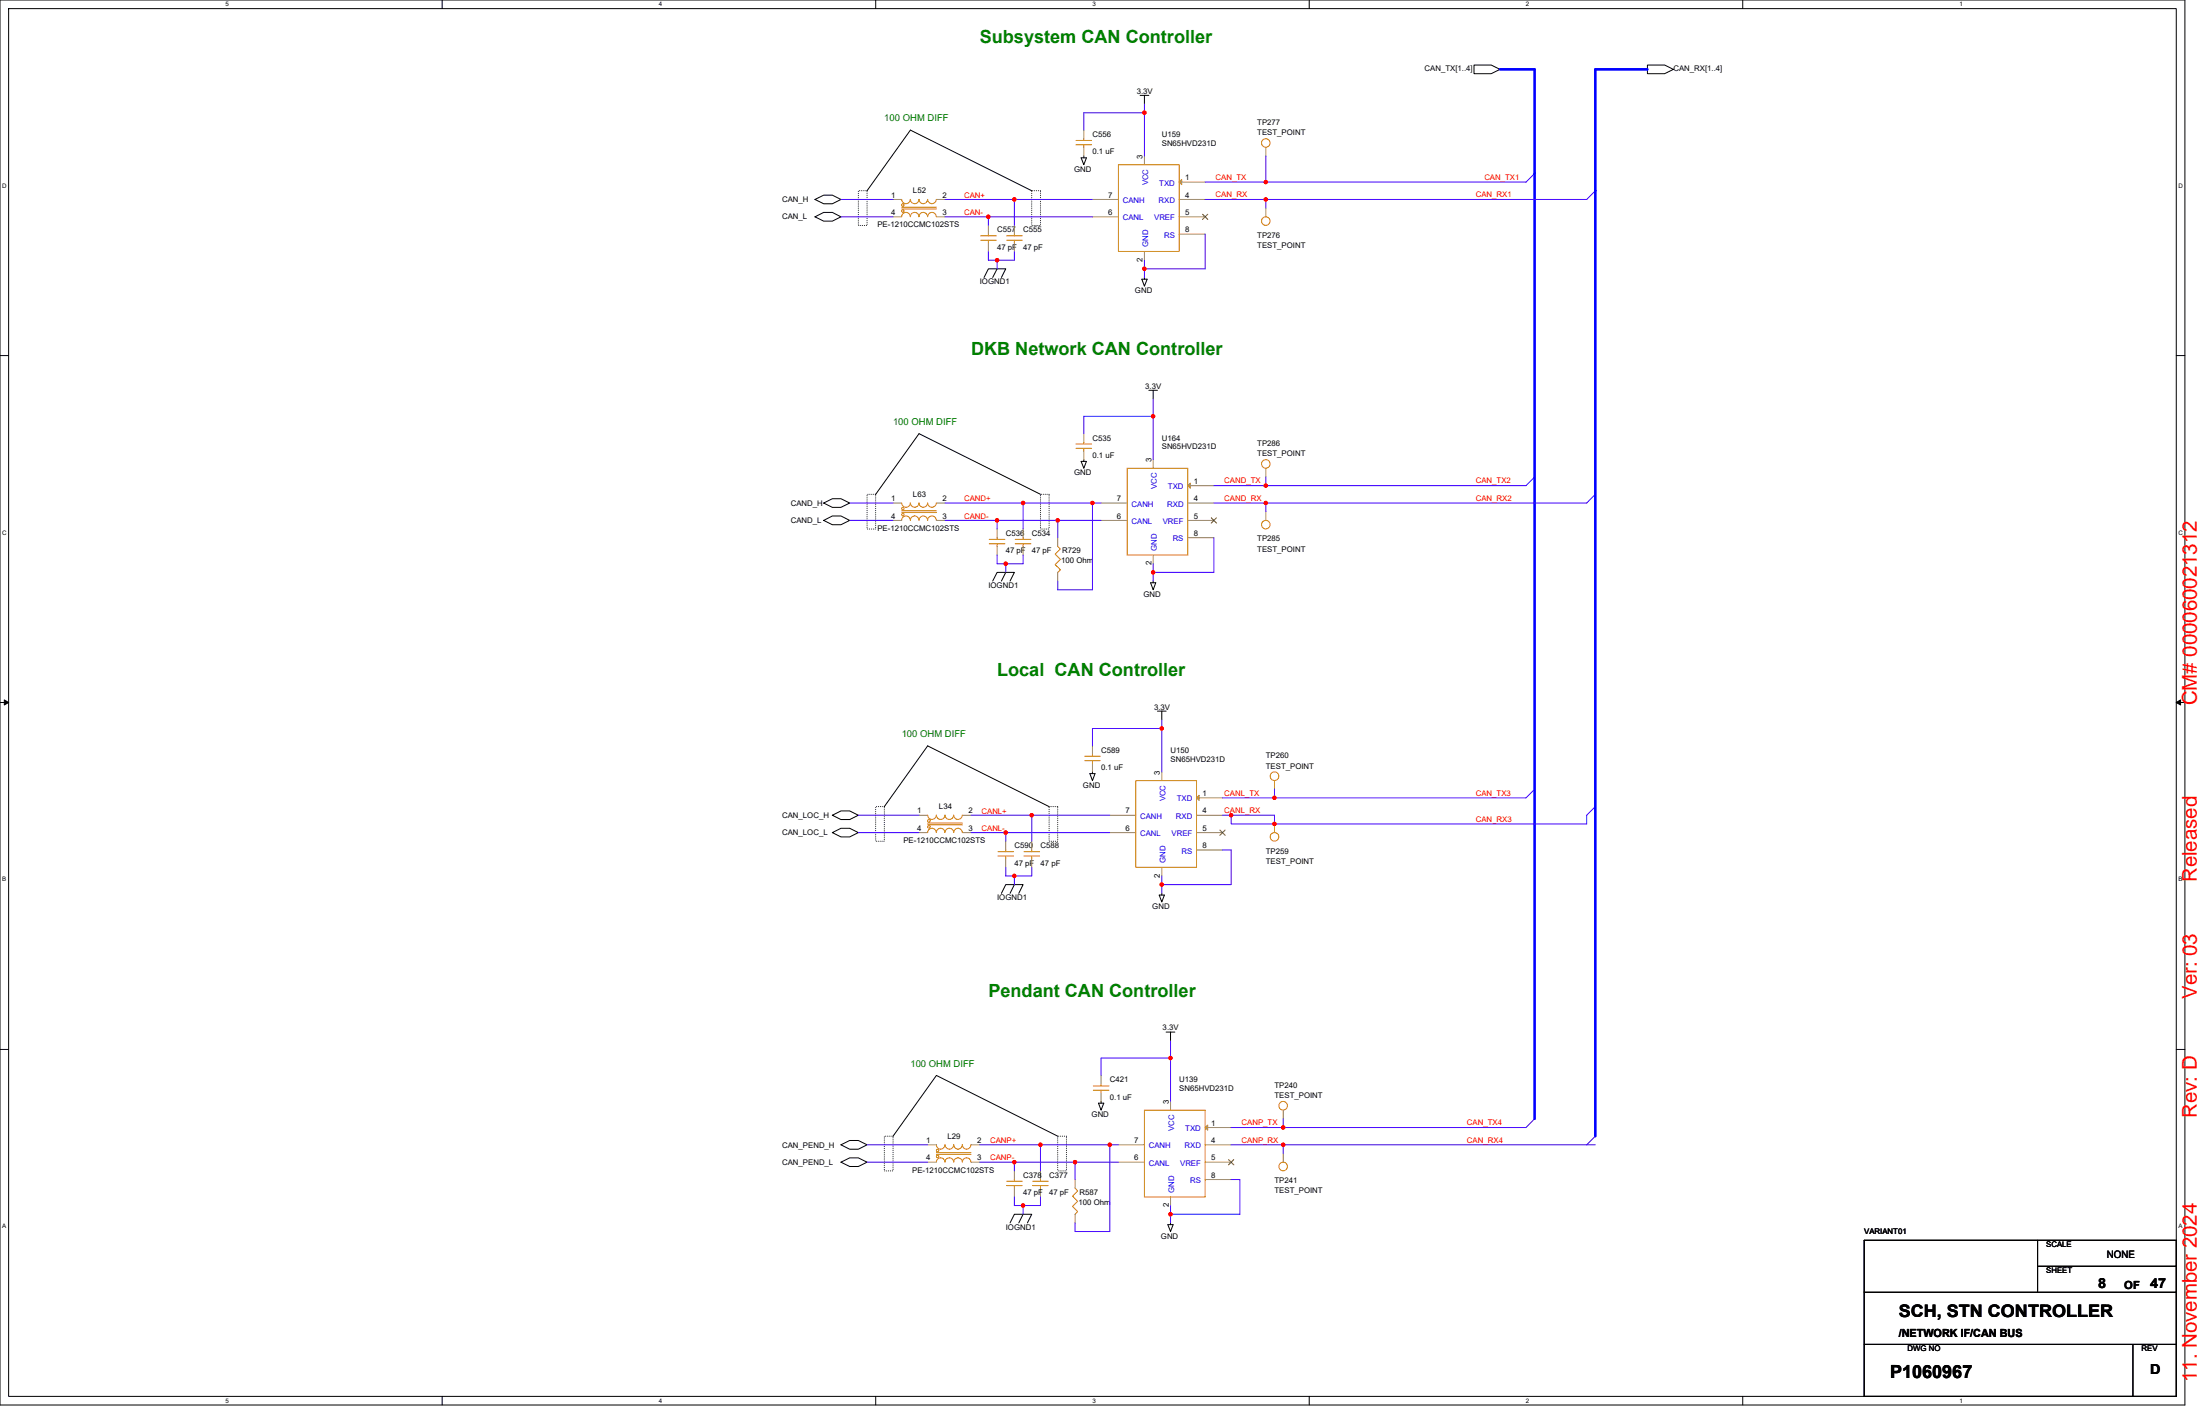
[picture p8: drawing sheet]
<svg xmlns="http://www.w3.org/2000/svg" width="432mm" height="279mm" viewBox="0 0 432 279" stroke-linecap="round" stroke-linejoin="round" font-family="sans-serif">
<path d="M0 0h428.8v275.7h-428.8zM1.7 1.7h425.4v272.3h-425.4z" fill="none" stroke="#000" stroke-width=".2"/>
<g fill="#fff">
<path d="M44.2 .2h.7v1.3h-.7z"/>
<path d="M44.2 274.2h.7v1.3h-.7z"/>
</g>
<path d="M86.8 0v1.7M86.8 274v1.7" fill="none" stroke="#000" stroke-width=".2"/>
<g fill="#fff">
<path d="M129.3 .2h.7v1.3h-.7z"/>
<path d="M129.3 274.2h.7v1.3h-.7z"/>
</g>
<path d="M171.9 0v1.7M171.9 274v1.7" fill="none" stroke="#000" stroke-width=".2"/>
<g fill="#fff">
<path d="M214.4 .2h.7v1.3h-.7z"/>
<path d="M214.4 274.2h.7v1.3h-.7z"/>
</g>
<path d="M257 0v1.7M257 274v1.7" fill="none" stroke="#000" stroke-width=".2"/>
<g fill="#fff">
<path d="M299.5 .2h.7v1.3h-.7z"/>
<path d="M299.5 274.2h.7v1.3h-.7z"/>
</g>
<path d="M342.1 0v1.7M342.1 274v1.7" fill="none" stroke="#000" stroke-width=".2"/>
<g fill="#fff">
<path d="M384.6 .2h.7v1.3h-.7z"/>
<path d="M384.6 274.2h.7v1.3h-.7z"/>
<path d="M.4 35.7h.9v1.4h-.9z"/>
<path d="M427.6 35.7h.8v1.4h-.8z"/>
<path d="M.4 103.8h.9v1.3h-.9z"/>
<path d="M427.6 103.8h.8v1.3h-.8z"/>
</g>
<path d="M0 69.8h1.7M427.1 69.8h1.7" fill="none" stroke="#000" stroke-width=".2"/>
<g fill="#fff">
<path d="M.4 171.9h.8v1.3h-.8z"/>
<path d="M427.6 171.9h.7v1.3h-.7z"/>
</g>
<path d="M0 137.8h1.7M427.1 137.8h1.7" fill="none" stroke="#000" stroke-width=".2"/>
<path d="M.8 137.3l.9 .5-.9 .5zM427.1 137.8l.9-.5v1z" fill="#000" stroke="#000" stroke-width=".2"/>
<g fill="#fff">
<path d="M.4 239.9h.8v1.4h-.8z"/>
<path d="M427.6 239.9h.7v1.4h-.7z"/>
</g>
<g fill="none" stroke="#000" stroke-width=".2">
<path d="M223.8 18.7h1.7M224.6 18.7v1.7M289.3 12.8h3.4l1.7 .8-1.7 .9h-3.4zM323.3 12.8h3.4l1.7 .8-1.7 .9h-3.4zM160 39.1l1.7-.8h1.7l1.7 .8-1.7 .9h-1.7zM170.2 37.4l8.5-11.9 23.8 11.9M212.2 31h1l-.5 1.3zM212.7 30.6v.4M160 42.5l1.7-.8h1.7l1.7 .8-1.7 .9h-1.7zM193.1 54.4l.9-1.7h3.4l-.8 1.7M195.7 52.7l-.9 1.7M224.1 54.8h1l-.5 1.4z"/>
<path d="M224.6 54.4v.4M225.5 76.6h1.7M226.3 76.6v1.7M161.7 98.7l1.7-.8h1.7l1.7 .8-1.7 .8h-1.7zM171.9 97l8.5-11.9 23.8 11.9M212.2 90.5h1l-.5 1.4zM212.7 90.2v.3M161.7 102.1l1.7-.9h1.7l1.7 .9-1.7 .9h-1.7zM194.8 114l.9-1.7h3.4l-.9 1.7M197.4 112.3l-.8 1.7M225.8 114.3h1l-.5 1.4zM226.3 114v.3"/>
<path d="M227.2 139.5h1.7M228 139.5v1.7M163.4 160l1.7-.9h1.7l1.7 .9-1.7 .8h-1.7zM173.6 158.3l8.5-12 23.8 12M213.9 151.8h1l-.5 1.4zM214.4 151.4v.4M163.4 163.4l1.7-.9h1.7l1.7 .9-1.7 .8h-1.7zM196.6 175.3l.8-1.7h3.4l-.8 1.7M199.1 173.6l-.9 1.7M227.5 175.6h1l-.5 1.4zM228 175.3v.3M0 205.9h1.7"/>
<path d="M215.6 216.5h1l-.5 1.3zM216.1 216.1v.4M228.9 202.5h1.7M229.7 202.5v1.7M427.1 205.9h1.7M165.1 224.6l1.7-.8h1.7l1.7 .8-1.7 .9h-1.7zM165.1 228l1.7-.8h1.7l1.7 .8-1.7 .9h-1.7zM175.3 222.9l8.5-11.9 23.8 11.9M198.2 239.9l.9-1.6h3.4l-.8 1.6M200.8 238.3l-.8 1.6M229.7 239.9v.4M229.2 240.3h1.1l-.6 1.3z"/>
<path d="M365.9 253.6h61.2M365.9 243.4h61.2v30.6h-61.2zM399.9 243.4v10.2M399.9 248.5h27.2M365.9 263.8h61.2M418.6 263.8v10.2"/>
</g>
<path d="M168.5 37.4h1.7v6.8h-1.7zM202.5 37.4h1.7v6.8h-1.7zM170.2 97h1.7v6.8h-1.7zM204.2 97h1.7v6.8h-1.7zM171.9 158.3h1.7v6.8h-1.7zM205.9 158.3h1.7v6.8h-1.7zM173.6 222.9h1.7v6.8h-1.7zM207.6 222.9h1.7v6.8h-1.7z" fill="none" stroke="#000" stroke-width=".2" stroke-dasharray="0 .3"/>
<g fill="none" stroke="#4200ff" stroke-width=".2">
<path d="M165.1 39.1h10.2M185.5 39.1h13.6M199.1 39.1v5.1M199.1 39.1h15.3M212.7 25.5v-3.4h11.9v8.5M224.6 20.4v1.7M236.5 35.7h12M236.5 39.1h12M248.5 30.6v5.1M248.5 39.1v1.7M301.2 34l-1.7 1.7h-51M313.1 37.4l-1.7 1.7h-62.9"/>
<path d="M165.1 42.5h10.2M185.5 42.5h8.5M194 42.5h20.4M194 49.3v1.8h1.7v1.6M194 42.5v1.7M199.1 49.3v1.8h-3.4M224.6 52.7v1.7M236.5 45.9v6.8h-11.9v-1.6M226.3 78.3v3.4M166.8 98.7h8.5M185.5 98.7h15.3M200.8 98.7v5.1"/>
<path d="M200.8 98.7h13.6M212.7 85.1v-3.4h13.6v8.5M214.4 98.7h1.7M214.4 98.7v17h-6.8v-1.7M238.3 95.3h10.2M238.3 98.7h10.2M248.5 93.6v1.7M248.5 98.7v1.7M301.2 93.6l-1.7 1.7h-51M313.1 97l-1.7 1.7h-62.9M166.8 102.1h8.5M185.5 102.1h10.2"/>
<path d="M195.7 102.1h11.9M195.7 108.9v1.7h1.7M195.7 102.1v1.7M197.4 110.6v1.7M200.8 108.9v1.7h-3.4M207.6 102.1h8.5M207.6 102.1v3.4M226.3 112.3v1.7M226.3 110.6v1.7M238.3 105.5v6.8h-12M168.5 160h11.9M190.6 160h11.9"/>
<path d="M202.5 160v5.1M202.5 160h15.3M214.4 146.3v-3.4h13.6v8.5M228 141.2v1.7M239.9 156.5h10.2M239.9 160h1.7M241.6 160h8.5v1.7M241.6 160v1.7h8.5M250.1 154.9v1.6M301.2 154.9l-1.7 1.6h-49.4M313.1 158.3l-1.7 1.7v1.7h-61.3M168.5 163.4h11.9"/>
<path d="M190.6 163.4h6.8M197.4 170.2v1.7h1.7M197.4 163.4v1.7M197.4 163.4h20.4M199.1 171.9v1.7M202.5 170.2v1.7h-3.4M228 173.6v1.7M228 171.9v1.7M239.9 166.8h1.7v6.8h-13.6M229.7 204.2v3.4M229.7 207.6h-13.6v3.4M229.7 207.6v8.5"/>
<path d="M251.9 219.5v1.7M301.2 219.5l-1.7 1.7h-47.6M170.2 228h11.9M170.2 224.6h11.9M192.3 228h6.8M192.3 224.6h11.9M199.1 234.8v1.7h1.7M199.1 228v1.7M199.1 228h11.9M200.8 236.5v1.8M204.2 234.8v1.7h-3.4M204.2 224.6v5.1"/>
<path d="M204.2 224.6h13.6M211 228h8.5M211 228v3.4M217.8 224.6h1.7M217.8 224.6v17h-6.8v-1.7M229.7 238.3v1.6M229.7 236.5v1.8M241.6 231.4h1.8v6.9h-13.7M241.6 221.2h10.3M241.6 224.6h10.3M251.9 224.6v1.7M251.9 224.6h59.5"/>
<path d="M311.4 224.6h1.7M313.1 222.9l-1.7 1.7"/>
</g>
<g fill="none" stroke="#cc8006" stroke-width=".2">
<path d="M177 39.1a.85 .85 0 0 0 .8 .9 .85 .85 0 0 0 .9-.9M178.7 39.1a.85 .85 0 0 0 .8 .9 .85 .85 0 0 0 .9-.9 .84 .84 0 0 0 .8 .9 .84 .84 0 0 0 .9-.9M182.1 39.1a.85 .85 0 0 0 .8 .9 .85 .85 0 0 0 .9-.9M211.2 28.4h3M211.2 27.6h3M212.7 27.2v.4M212.7 28.4v.5M219.5 32.3h11.9v17h-11.9zM177 40.7h6.8M177 42.5a.85 .85 0 0 1 .8-.8 .85 .85 0 0 1 .9 .8M177 41h6.8M178.7 42.5a.84 .84 0 0 1 .8-.8 .84 .84 0 0 1 .9 .8 .85 .85 0 0 1 .8-.8 .85 .85 0 0 1 .9 .8"/>
<path d="M182.1 42.5a.85 .85 0 0 1 .8-.8 .85 .85 0 0 1 .9 .8M192.5 47.1h3M192.5 46.3h3M194 45.9v.4M194 47.1v.5M197.6 47.1h3M197.6 46.3h3M199.1 45.9v.4M199.1 47.1v.5M178.7 98.7a.85 .85 0 0 1-.9 .8 .85 .85 0 0 1-.8-.8M182.1 98.7a.84 .84 0 0 1-.9 .8 .84 .84 0 0 1-.8-.8 .85 .85 0 0 1-.9 .8 .85 .85 0 0 1-.8-.8M183.8 98.7a.85 .85 0 0 1-.9 .8 .85 .85 0 0 1-.8-.8"/>
<path d="M211.2 88h3M211.2 87.1h3M212.7 86.8v.3M212.7 88v.5M221.2 91.9h11.9v17h-11.9zM177 100.2h6.8M177 100.6h6.8M178.7 102.1a.85 .85 0 0 0-.9-.9 .85 .85 0 0 0-.8 .9M182.1 102.1a.85 .85 0 0 0-.9-.9 .85 .85 0 0 0-.8 .9 .84 .84 0 0 0-.9-.9 .84 .84 0 0 0-.8 .9M183.8 102.1a.85 .85 0 0 0-.9-.9 .85 .85 0 0 0-.8 .9M194.2 106.7h3M194.2 105.8h3"/>
<path d="M195.7 105.5v.3M195.7 106.7v.5M199.3 106.7h3M199.3 105.8h3M200.8 105.5v.3M200.8 106.7v.5M207.6 107.2l.5 .5-1 1 1 1-1 1.1 1 1-.5 .5M182.1 159.9a.85 .85 0 0 0 .8 .9 .85 .85 0 0 0 .9-.9M183.8 159.9a.85 .85 0 0 0 .8 .9 .85 .85 0 0 0 .9-.9 .86 .86 0 0 0 .8 .9 .86 .86 0 0 0 .9-.9 .84 .84 0 0 0 .8 .9 .84 .84 0 0 0 .9-.9M212.9 149.2h3M212.9 148.4h3M214.4 148v.4"/>
<path d="M214.4 149.2v.6M222.9 153.2h11.9v17h-11.9zM182.1 161.8h6.8M182.1 161.5h6.8M182.1 162.1h.4v.3h-.4zM183.8 163.3a.85 .85 0 0 0-.9-.8 .85 .85 0 0 0-.8 .8M188.9 163.3a.84 .84 0 0 0-.9-.8 .84 .84 0 0 0-.8 .8 .86 .86 0 0 0-.9-.8 .86 .86 0 0 0-.8 .8 .85 .85 0 0 0-.9-.8 .85 .85 0 0 0-.8 .8M195.9 168h3M195.9 167.1h3M197.4 166.8v.3M197.4 168v.5M201 168h3"/>
<path d="M201 167.1h3M202.5 166.8v.3M202.5 168v.5M214.6 213.9h3.1M214.6 213.1h3.1M216.1 212.7v.4M216.1 213.9v.5M224.6 217.8h11.9v17h-11.9zM183.8 226.5h6.8M183.8 224.6a.85 .85 0 0 0 .8 .9 .85 .85 0 0 0 .9-.9 .86 .86 0 0 0 .8 .9 .86 .86 0 0 0 .9-.9 .84 .84 0 0 0 .8 .9 .84 .84 0 0 0 .9-.9M183.8 226.2h6.8M183.8 228a.84 .84 0 0 1 .8-.8 .84 .84 0 0 1 .9 .8 .86 .86 0 0 1 .8-.8 .86 .86 0 0 1 .9 .8 .85 .85 0 0 1 .8-.8 .85 .85 0 0 1 .9 .8"/>
<path d="M188.9 224.6a.84 .84 0 0 0 .8 .9 .84 .84 0 0 0 .9-.9M188.9 228a.84 .84 0 0 1 .8-.8 .84 .84 0 0 1 .9 .8M197.6 232.6h3M197.6 231.8h3M199.1 231.4v.4M199.1 232.6v.5M202.7 232.6h3M202.7 231.8h3M204.2 231.4v.4M204.2 232.6v.5M211 233.1l.5 .6-1 1 1 1-1 1 1 1-.5 .6"/>
<circle cx="248.4" cy="28.1" r=".84"/>
<circle cx="177.2" cy="40.2" r=".24"/>
<circle cx="177.2" cy="41.4" r=".24"/>
<circle cx="248.4" cy="43.4" r=".84"/>
<circle cx="177.2" cy="99.8" r=".24"/>
<circle cx="248.4" cy="91" r=".84"/>
<circle cx="177.2" cy="101" r=".24"/>
<circle cx="248.4" cy="102.9" r=".84"/>
<circle cx="250.1" cy="152.3" r=".85"/>
<circle cx="182.3" cy="161.1" r=".25"/>
<circle cx="250.1" cy="164.2" r=".84"/>
<circle cx="251.8" cy="217" r=".84"/>
<circle cx="184" cy="226.9" r=".24"/>
<circle cx="184" cy="225.7" r=".24"/>
<circle cx="251.8" cy="228.9" r=".84"/>
</g>
<g fill="none" stroke="#a84" stroke-width=".2">
<path d="M175.3 39.1h1.7M183.8 39.1h1.7M212.7 25.5v1.7M212.7 28.9v1.7M214.4 39.1h5.1M224.6 30.6v1.7M231.4 35.7h5.1M231.4 39.1h5.1M248.5 28.9v1.7M175.3 42.5h1.7M183.8 42.5h1.7M194 44.2v1.7"/>
<path d="M194 47.6v1.7M199.1 44.2v1.7M199.1 47.6v1.7M214.4 42.5h5.1M224.6 49.3v1.8M231.4 42.5h5.1M231.4 45.9h5.1M248.5 40.8v1.7M175.3 98.7h1.7M183.8 98.7h1.7M212.7 85.1v1.7M212.7 88.5v1.7"/>
<path d="M216.1 98.7h5.1M226.3 90.2v1.7M233.1 95.3h5.2M233.1 98.7h5.2M248.5 91.9v1.7M175.3 102.1h1.7M183.8 102.1h1.7M195.7 103.8v1.7M195.7 107.2v1.7M200.8 103.8v1.7M200.8 107.2v1.7M207.6 105.5v1.7"/>
<path d="M207.6 112.3v1.7M216.1 102.1h5.1M226.3 108.9v1.7M233.1 102.1h5.2M233.1 105.5h5.2M248.5 100.4v1.7M180.4 160h1.7M188.9 160h1.7M214.4 146.3v1.7M214.4 149.8v1.6M217.8 160h5.1M228 151.4v1.8"/>
<path d="M234.8 156.5h5.1M234.8 160h5.1M250.1 153.2v1.7M180.4 163.4h1.7M188.9 163.4h1.7M197.4 165.1v1.7M197.4 168.5v1.7M202.5 165.1v1.7M202.5 168.5v1.7M217.8 163.4h5.1M228 170.2v1.7M234.8 163.4h5.1"/>
<path d="M234.8 166.8h5.1M250.1 161.7v1.7M216.1 211v1.7M216.1 214.4v1.7M229.7 216.1v1.7M251.9 217.8v1.7M182.1 224.6h1.7M182.1 228h1.7M190.6 224.6h1.7M190.6 228h1.7M199.1 229.7v1.7M199.1 233.1v1.7"/>
<path d="M204.2 229.7v1.7M204.2 233.1v1.7M211 231.4v1.7M211 238.3v1.6M219.5 228h5.1M219.5 224.6h5.1M229.7 234.8v1.7M236.5 221.2h5.1M236.5 224.6h5.1M236.5 228h5.1M236.5 231.4h5.1M251.9 226.3v1.7"/>
</g>
<g fill="#a84" stroke="#a84" stroke-width=".2">
<path d="M233.1 95.3l.5-.5v1z"/>
<path d="M236.5 221.2l.5-.5v1z"/>
<path d="M234.8 156.5l.6-.5v1.1z"/>
<path d="M231.4 35.7l.5-.5v1z"/>
</g>
<path d="M236 42l1.1 1.1M237 42l-1 1.1M237.7 101.6l1.1 1M238.8 101.6l-1.1 1M239.4 162.9l1.1 1M240.5 162.9l-1.1 1M241.1 227.5l1.1 1.1M242.1 227.5l-1 1.1" fill="none" stroke="#804000" stroke-width=".2"/>
<g fill="#f00" stroke="#f00" stroke-width=".2">
<circle cx="214.4" cy="98.7" r=".33"/>
<circle cx="207.6" cy="102.1" r=".33"/>
<circle cx="197.4" cy="163.4" r=".33"/>
<circle cx="202.5" cy="159.9" r=".33"/>
<circle cx="228" cy="173.6" r=".33"/>
<circle cx="199.1" cy="171.9" r=".33"/>
<circle cx="228" cy="142.9" r=".33"/>
<circle cx="199.1" cy="39.1" r=".33"/>
<circle cx="194" cy="42.5" r=".33"/>
<circle cx="195.7" cy="102.1" r=".33"/>
<circle cx="200.8" cy="98.7" r=".33"/>
<circle cx="195.7" cy="51" r=".33"/>
<circle cx="197.4" cy="110.6" r=".33"/>
<circle cx="226.3" cy="112.3" r=".33"/>
<circle cx="226.3" cy="81.7" r=".33"/>
<circle cx="224.6" cy="52.7" r=".33"/>
<circle cx="224.6" cy="22.1" r=".33"/>
<circle cx="211" cy="228" r=".33"/>
<circle cx="229.7" cy="238.2" r=".33"/>
<circle cx="229.7" cy="207.6" r=".33"/>
<circle cx="199.1" cy="228" r=".33"/>
<circle cx="200.8" cy="236.5" r=".33"/>
<circle cx="217.8" cy="224.6" r=".33"/>
<circle cx="204.2" cy="224.6" r=".33"/>
<circle cx="251.8" cy="221.2" r=".33"/>
<circle cx="250.1" cy="156.5" r=".33"/>
<circle cx="248.4" cy="95.3" r=".33"/>
<circle cx="248.4" cy="35.7" r=".33"/>
<circle cx="241.6" cy="159.9" r=".33"/>
<circle cx="251.8" cy="224.6" r=".33"/>
<circle cx="250.1" cy="161.7" r=".33"/>
<circle cx="248.4" cy="98.7" r=".33"/>
<circle cx="248.4" cy="39.1" r=".33"/>
</g>
<path d="M294.4 13.6h6.8v205.9M323.3 13.6h-10.2v209.3" fill="none" stroke="#00f" stroke-width=".51"/>
<g font-size="4" fill="#f00">
<text x="431.2" y="138.4" transform="rotate(-90 431.2 138.4)">CM# 000060021312</text>
<text x="431.2" y="173.1" transform="rotate(-90 431.2 173.1)">Released</text>
<text x="431.2" y="196" transform="rotate(-90 431.2 196)">Ver: 03</text>
<text x="431.2" y="219.3" transform="rotate(-90 431.2 219.3)">Rev: D</text>
<text x="431.2" y="271.2" transform="rotate(-90 431.2 271.2)">11. November 2024</text>
</g>
<g font-size="3.6" fill="#008000">
<text x="192.3" y="8.4">Subsystem CAN Controller</text>
<text x="190.6" y="69.7">DKB Network CAN Controller</text>
<text x="195.7" y="132.6">Local CAN Controller</text>
<text x="194" y="195.6">Pendant CAN Controller</text>
</g>
<text font-size="3.6" x="371" y="270.5">P1060967</text>
<text font-size="3.4" x="372.7" y="258.4">SCH, STN CONTROLLER</text>
<g font-size="2.7">
<text x="411.8" y="252.7">8</text>
<text x="422" y="252.7">47</text>
<text x="422" y="269.7">D</text>
</g>
<g font-size="2.2">
<text x="416.9" y="252.9">OF</text>
<text x="372.7" y="262.4">/NETWORK IF/CAN BUS</text>
</g>
<text font-size="2" x="413.5" y="246.9">NONE</text>
<g font-size="1.9" fill="#008000">
<text x="173.6" y="23.8">100 OHM DIFF</text>
<text x="175.3" y="83.4">100 OHM DIFF</text>
<text x="177" y="144.6">100 OHM DIFF</text>
<text x="178.7" y="209.3">100 OHM DIFF</text>
</g>
<g font-size="1.5">
<text x="279.6" y="14">CAN_TX[1..4]</text>
<text x="328.4" y="14">CAN_RX[1..4]</text>
<text x="223.1" y="18.4">3.3V</text>
<text x="214.4" y="26.9">C556</text>
<text x="228" y="26.9">U159</text>
<text x="228" y="28.6">SN65HVD231D</text>
<text x="246.8" y="24.5">TP277</text>
<text x="246.8" y="26.6">TEST_POINT</text>
<text x="210.8" y="33.7">GND</text>
<text x="214.4" y="30.3">0.1 uF</text>
<text x="224.3" y="31.1" transform="rotate(-90 224.3 31.1)">3</text>
<text x="232.6" y="35.4">1</text>
<text x="153.5" y="39.7">CAN_H</text>
<text x="174.9" y="38.8">1</text>
<text x="179.2" y="38">L52</text>
<text x="185" y="38.8">2</text>
<text x="217.5" y="38.8">7</text>
<text x="232.6" y="38.8">4</text>
<text x="153.5" y="43.1">CAN_L</text>
<text x="172.2" y="44.6">PE-1210CCMC102STS</text>
<text x="174.9" y="42.2">4</text>
<text x="185" y="42.2">3</text>
<text x="195.7" y="45.6">C557</text>
<text x="200.8" y="45.6">C555</text>
<text x="217.5" y="42.2">6</text>
<text x="232.6" y="42.2">5</text>
<text x="232.6" y="45.6">8</text>
<text x="246.8" y="46.6">TP276</text>
<text x="195.7" y="49">47 pF</text>
<text x="200.8" y="49">47 pF</text>
<text x="224.3" y="51.4" transform="rotate(-90 224.3 51.4)">2</text>
<text x="246.8" y="48.7">TEST_POINT</text>
<text x="192.3" y="55.8">IOGND1</text>
<text x="222.8" y="57.5">GND</text>
<text x="224.8" y="76.2">3.3V</text>
<text x="214.4" y="86.5">C535</text>
<text x="214.4" y="89.9">0.1 uF</text>
<text x="228" y="86.5">U164</text>
<text x="228" y="88.2">SN65HVD231D</text>
<text x="246.8" y="87.5">TP286</text>
<text x="246.8" y="89.5">TEST_POINT</text>
<text x="210.8" y="93.3">GND</text>
<text x="226" y="90.7" transform="rotate(-90 226 90.7)">3</text>
<text x="234.3" y="94.9">1</text>
<text x="155.2" y="99.2">CAND_H</text>
<text x="174.9" y="98.3">1</text>
<text x="174.9" y="101.7">4</text>
<text x="179.2" y="97.5">L63</text>
<text x="185" y="98.3">2</text>
<text x="185" y="101.7">3</text>
<text x="219.2" y="101.7">6</text>
<text x="219.2" y="98.3">7</text>
<text x="234.3" y="101.7">5</text>
<text x="234.3" y="98.3">4</text>
<text x="155.2" y="102.6">CAND_L</text>
<text x="172.2" y="104.2">PE-1210CCMC102STS</text>
<text x="197.4" y="105.2">C536</text>
<text x="202.5" y="105.2">C534</text>
<text x="234.3" y="105.1">8</text>
<text x="246.8" y="106.2">TP285</text>
<text x="197.4" y="108.6">47 pF</text>
<text x="202.5" y="108.6">47 pF</text>
<text x="208.3" y="110.4">100 Ohm</text>
<text x="208.5" y="108.6">R729</text>
<text x="226" y="110.9" transform="rotate(-90 226 110.9)">2</text>
<text x="246.8" y="108.2">TEST_POINT</text>
<text x="194" y="115.4">IOGND1</text>
<text x="224.5" y="117.1">GND</text>
<text x="226.5" y="139.2">3.3V</text>
<text x="216.1" y="147.7">C589</text>
<text x="229.7" y="147.7">U150</text>
<text x="229.7" y="149.4">SN65HVD231D</text>
<text x="248.5" y="148.7">TP260</text>
<text x="212.6" y="154.5">GND</text>
<text x="216.1" y="151.1">0.1 uF</text>
<text x="227.7" y="152" transform="rotate(-90 227.7 152)">3</text>
<text x="248.5" y="150.8">TEST_POINT</text>
<text x="153.5" y="160.5">CAN_LOC_H</text>
<text x="180" y="159.6">1</text>
<text x="184.3" y="158.8">L34</text>
<text x="190.1" y="159.6">2</text>
<text x="220.9" y="159.6">7</text>
<text x="236" y="156.2">1</text>
<text x="236" y="159.6">4</text>
<text x="153.5" y="163.9">CAN_LOC_L</text>
<text x="177.3" y="165.4">PE-1210CCMC102STS</text>
<text x="180" y="163">4</text>
<text x="190.1" y="163">3</text>
<text x="199.1" y="166.4">C590</text>
<text x="204.2" y="166.4">C588</text>
<text x="220.9" y="163">6</text>
<text x="236" y="166.4">8</text>
<text x="236" y="163">5</text>
<text x="248.5" y="167.5">TP259</text>
<text x="199.1" y="169.8">47 pF</text>
<text x="204.2" y="169.8">47 pF</text>
<text x="227.7" y="172.2" transform="rotate(-90 227.7 172.2)">2</text>
<text x="248.5" y="169.5">TEST_POINT</text>
<text x="195.7" y="176.7">IOGND1</text>
<text x="226.2" y="178.4">GND</text>
<text x="228.2" y="202.2">3.3V</text>
<text x="217.8" y="212.4">C421</text>
<text x="217.8" y="215.8">0.1 uF</text>
<text x="231.4" y="212.4">U139</text>
<text x="231.4" y="214.1">SN65HVD231D</text>
<text x="250.1" y="213.4">TP240</text>
<text x="250.1" y="215.5">TEST_POINT</text>
<text x="214.2" y="219.2">GND</text>
<text x="229.4" y="216.6" transform="rotate(-90 229.4 216.6)">3</text>
<text x="237.7" y="220.9">1</text>
<text x="153.5" y="225.1">CAN_PEND_H</text>
<text x="181.8" y="224.3">1</text>
<text x="181.8" y="227.7">4</text>
<text x="186" y="223.5">L29</text>
<text x="191.8" y="224.3">2</text>
<text x="191.8" y="227.7">3</text>
<text x="222.6" y="227.7">6</text>
<text x="222.6" y="224.3">7</text>
<text x="237.7" y="224.3">4</text>
<text x="237.7" y="227.7">5</text>
<text x="153.5" y="228.6">CAN_PEND_L</text>
<text x="179" y="230.1">PE-1210CCMC102STS</text>
<text x="200.8" y="231.1">C378</text>
<text x="205.9" y="231.1">C377</text>
<text x="237.7" y="231.1">8</text>
<text x="250.1" y="232.1">TP241</text>
<text x="200.8" y="234.5">47 pF</text>
<text x="205.9" y="234.5">47 pF</text>
<text x="211.7" y="236.4">100 Ohm</text>
<text x="211.9" y="234.5">R587</text>
<text x="229.4" y="236.9" transform="rotate(-90 229.4 236.9)">2</text>
<text x="250.1" y="234.2">TEST_POINT</text>
<text x="197.4" y="241.3">IOGND1</text>
<text x="227.9" y="243">GND</text>
<text x="365.9" y="242.2">VARIANT01</text>
<text x="401.6" y="244.7">SCALE</text>
<text x="401.6" y="249.8">SHEET</text>
<text x="374.4" y="265.2">DWG NO</text>
<text x="420.3" y="265.2">REV</text>
</g>
<g font-size="1.5" fill="#f00">
<text x="238.6" y="35.3">CAN_TX</text>
<text x="291.3" y="35.3">CAN_TX1</text>
<text x="189.2" y="38.8">CAN+</text>
<text x="238.6" y="38.7">CAN_RX</text>
<text x="289.6" y="38.7">CAN_RX1</text>
<text x="189.2" y="42.2">CAN-</text>
<text x="240.3" y="94.8">CAND_TX</text>
<text x="289.6" y="94.8">CAN_TX2</text>
<text x="189.2" y="101.8">CAND-</text>
<text x="189.2" y="98.4">CAND+</text>
<text x="240.3" y="98.3">CAND_RX</text>
<text x="289.6" y="98.3">CAN_RX2</text>
<text x="192.6" y="159.6">CANL+</text>
<text x="240.3" y="156.1">CANL_TX</text>
<text x="240.3" y="159.5">CANL_RX</text>
<text x="289.6" y="156.1">CAN_TX3</text>
<text x="289.6" y="161.2">CAN_RX3</text>
<text x="192.6" y="163">CANL-</text>
<text x="243.7" y="220.8">CANP_TX</text>
<text x="287.9" y="220.8">CAN_TX4</text>
<text x="194.3" y="227.7">CANP-</text>
<text x="194.3" y="224.3">CANP+</text>
<text x="243.7" y="224.2">CANP_RX</text>
<text x="287.9" y="224.2">CAN_RX4</text>
</g>
<g font-size="1.5" fill="#00c">
<text x="220.4" y="39.8">CANH</text>
<text x="225.3" y="36.4" transform="rotate(-90 225.3 36.4)">VCC</text>
<text x="227.4" y="39.8">RXD</text>
<text x="227.5" y="36.4">TXD</text>
<text x="220.4" y="43.2">CANL</text>
<text x="226.5" y="43.2">VREF</text>
<text x="228.5" y="46.6">RS</text>
<text x="225.3" y="48.5" transform="rotate(-90 225.3 48.5)">GND</text>
<text x="227.1" y="95.9" transform="rotate(-90 227.1 95.9)">VCC</text>
<text x="229.2" y="96">TXD</text>
<text x="222.1" y="99.4">CANH</text>
<text x="229.1" y="99.4">RXD</text>
<text x="222.1" y="102.8">CANL</text>
<text x="228.2" y="102.8">VREF</text>
<text x="230.2" y="106.2">RS</text>
<text x="227.1" y="108.1" transform="rotate(-90 227.1 108.1)">GND</text>
<text x="223.8" y="160.7">CANH</text>
<text x="228.7" y="157.2" transform="rotate(-90 228.7 157.2)">VCC</text>
<text x="230.8" y="160.7">RXD</text>
<text x="230.9" y="157.2">TXD</text>
<text x="223.8" y="164.1">CANL</text>
<text x="229.9" y="164.1">VREF</text>
<text x="231.9" y="167.5">RS</text>
<text x="228.7" y="169.3" transform="rotate(-90 228.7 169.3)">GND</text>
<text x="230.5" y="221.9" transform="rotate(-90 230.5 221.9)">VCC</text>
<text x="232.6" y="221.9">TXD</text>
<text x="225.5" y="225.3">CANH</text>
<text x="232.5" y="225.3">RXD</text>
<text x="225.5" y="228.7">CANL</text>
<text x="230.5" y="234" transform="rotate(-90 230.5 234)">GND</text>
<text x="231.6" y="228.7">VREF</text>
<text x="233.6" y="232.1">RS</text>
</g>
<g font-size="1.2">
<text x="44.2" y="1.2">5</text>
<text x="129.3" y="1.2">4</text>
<text x="214.4" y="1.2">3</text>
<text x="299.5" y="1.2">2</text>
<text x="384.6" y="1.2">1</text>
<text x=".4" y="36.8">D</text>
<text x="427.6" y="36.8">D</text>
<text x=".4" y="104.9">C</text>
<text x="427.6" y="104.9">C</text>
<text x=".4" y="173">B</text>
<text x="427.6" y="173">B</text>
<text x=".4" y="241">A</text>
<text x="427.6" y="241">A</text>
<text x="44.2" y="275.2">5</text>
<text x="129.3" y="275.2">4</text>
<text x="214.4" y="275.2">3</text>
<text x="299.5" y="275.2">2</text>
<text x="384.6" y="275.2">1</text>
</g>
</svg>
